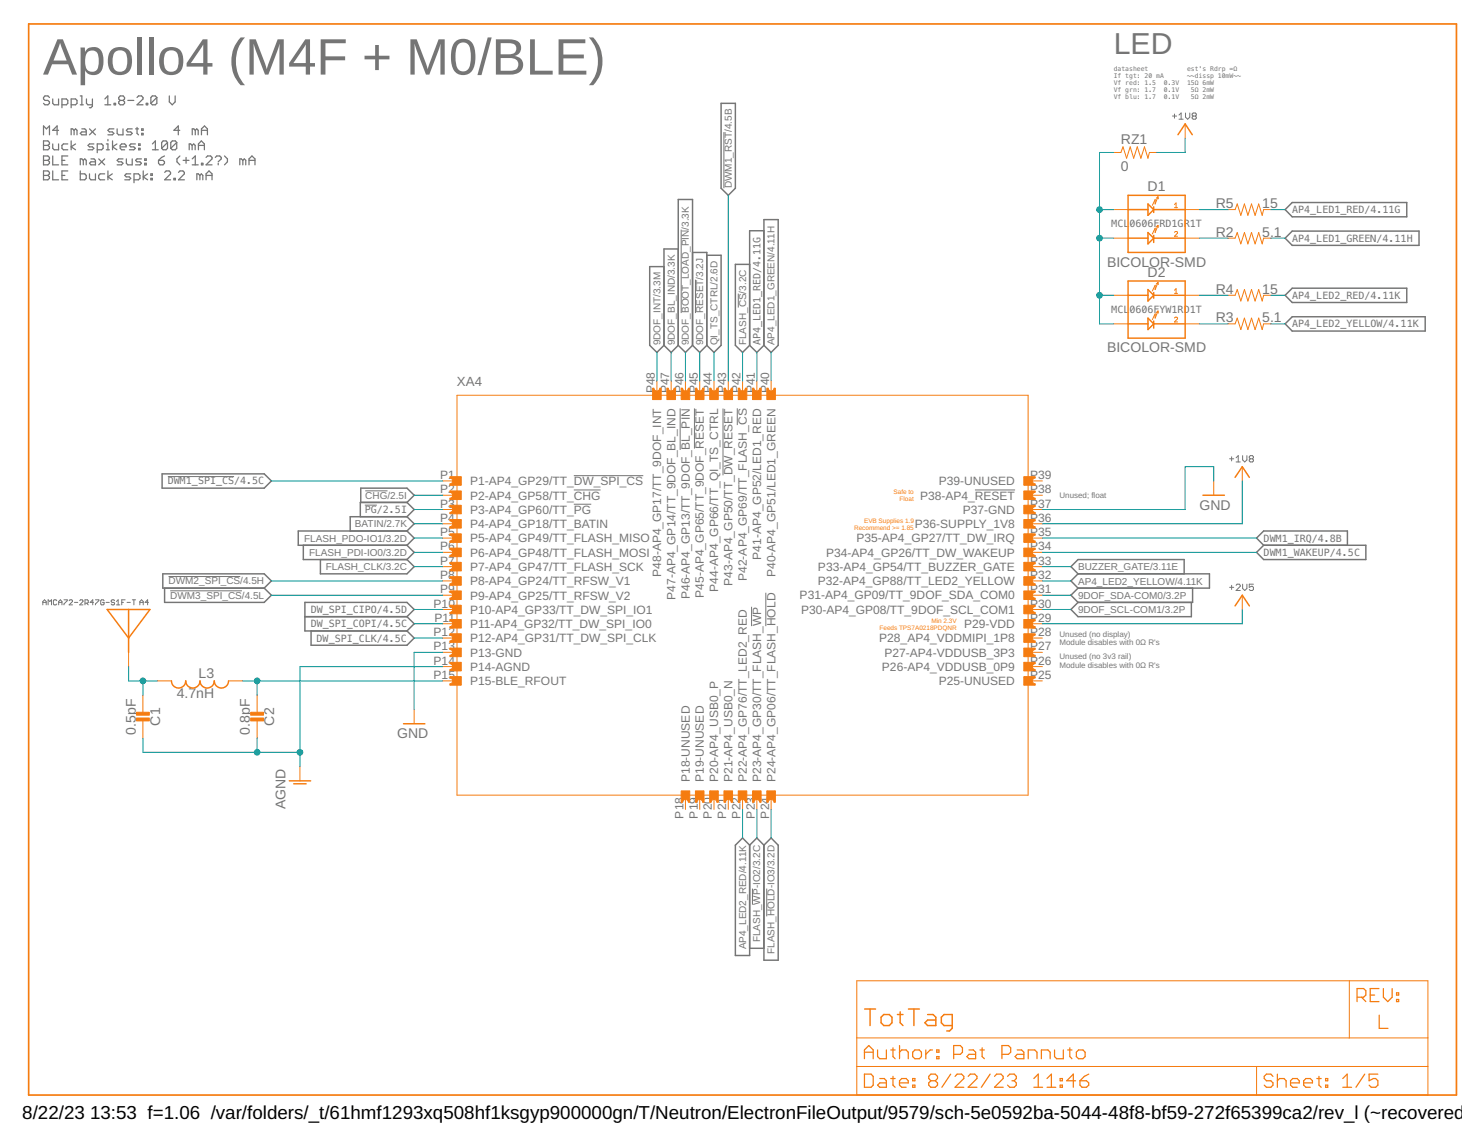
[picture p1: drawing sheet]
<svg xmlns="http://www.w3.org/2000/svg" width="279mm" height="216mm" viewBox="0 0 279 216" stroke-linecap="round" stroke-linejoin="round" font-family="sans-serif">
<g fill="none" stroke="#757575" stroke-width=".23">
<path d="M9.3 18.4l-.3-.3h-.5l-.3 .3v.2l.3 .3h.5l.3 .3v.3l-.3 .2h-.5l-.3-.2M9.9 18.6v.9l.3 .2h.8v-1.1M11.7 19.7h.8l.3-.2v-.6l-.3-.3h-.8v1.7M13.4 19.7h.8l.3-.2v-.6l-.3-.3h-.8v1.7M15.1 18.1h.3v1.6M15.1 19.7h.6M16.3 18.6v.9l.3 .2h.8M17.4 18.6v1.4l-.3 .3h-.3M19.7 19.7h1.1M19.7 18.6l.6-.5v1.6M21.5 19.5h.3v.2h-.3zM22.6 18.9l-.2-.3v-.2l.2-.3h.6l.3 .3v.2l-.3 .3"/>
<path d="M22.6 18.9h.6M22.6 18.9l-.2 .3v.3l.2 .2h.6l.3-.2v-.3l-.3-.3M24.1 18.9h1.1M25.8 18.4l.3-.3h.5l.3 .3v.2l-1.1 1.1h1.1M27.5 19.5h.3v.2h-.3zM29.5 18.4l-.3-.3h-.5l-.3 .3v1.1M29.5 18.4v1.1l-.3 .2h-.5l-.3-.2M29.5 18.4l-1.1 1.1M31.9 18.1v1.1l.5 .5 .6-.5v-1.1M8.2 25.4v-1.7l.5 .6 .6-.6v1.7M8.2 26.5h.8l.3 .3v.3l-.3 .3 .3 .2v.3l-.3 .3h-.8zM8.2 29.4h.8l.3 .2v.3l-.3 .3 .3 .3v.2l-.3 .3h-.8z"/>
<path d="M8.2 32.2h.8l.3 .2v.3l-.3 .3 .3 .3v.3l-.3 .2h-.8zM8.2 27.4h.8M8.2 30.2h.8M8.2 33h.8M9.9 27.1v.8l.3 .3h.8v-1.1M9.9 29.4v1.6h1.1M9.9 32.2v1.6h1.1M11 24.5h-1.1l.9-.8v1.7M11.7 30.2h.5M11.7 33h.5M12.8 27.1h-.9l-.2 .3v.5l.2 .3h.9M12.8 29.4h-1.1v1.6h1.1"/>
<path d="M12.8 32.2h-1.1v1.6h1.1M13.4 26.5v1.7M13.9 24.5l-.2-.2h-.3v1.1M13.9 24.5l.3-.2 .3 .2v.9M13.9 24.5v.9M14.2 27.1l-.8 .5 .8 .6M15.1 32.2v1.6h.9l.2-.2v-.6l-.2-.3h-.9M15.4 24.3h.6l.2 .2v.9h-.8l-.3-.3 .3-.3h.8M15.7 30.2l.3-.3 .2 .3v.8M15.7 30.2l-.3-.3h-.3v1.1M15.7 30.2v.8M16.8 24.3l1.2 1.1"/>
<path d="M16.8 32.7v.9l.3 .2h.9v-1.1M17.1 29.9h.6l.3 .3v.8h-.9l-.3-.3 .3-.2h.9M17.7 27.1h-.9l-.2 .3 .2 .2h.6l.3 .3-.3 .3h-.8M18 24.3l-1.2 1.1M18.3 28.2h.8l.3-.3v-.5l-.3-.3h-.8v1.6M18.6 29.9l1.1 1.1M19.7 29.9l-1.1 1.1M19.7 32.7h-.8l-.3 .3v.6l.3 .2h.8M20 28.2h.6M20 27.1h.3v1.1M20.3 26.2v.3M20.3 32.2v1.6"/>
<path d="M21.1 32.7l-.8 .6 .8 .5M21.2 26.5v1.7M21.4 24.3h-.8l-.3 .2 .3 .3h.5l.3 .3-.3 .3h-.8M22 27.1l-.8 .5 .8 .6M22.1 24.3v.8l.2 .3h.9v-1.1M22.6 27.6h1.1v-.2l-.2-.3h-.6l-.3 .3v.5l.3 .3h.6M23.2 29.9h-.9l-.2 .3 .2 .3h.6l.3 .2-.3 .3h-.8M23.8 29.9v.8l.3 .3h.8v-1.1M24.6 32.7h-.8l-.3 .3 .3 .3h.5l.3 .3-.3 .2h-.8M24.9 24.3h-.8l-.3 .2 .3 .3h.5l.3 .3-.3 .3h-.8M25.2 33.8h.9l.3-.2v-.6l-.3-.3h-.9v1.7M25.5 27.1h-.9l-.2 .3 .2 .2h.6l.3 .3-.3 .3h-.8"/>
<path d="M25.5 24.3h.6M25.8 24v1.1l.3 .3M26.1 27.9h.3v.3h-.3zM26.1 27.1h.3v.3h-.3zM26.6 29.9h-.8l-.3 .3 .3 .3h.6l.2 .2-.2 .3h-.9M26.7 24.3h.2v.2h-.2zM26.7 25.1h.2v.3h-.2zM27 32.2v1.6M27.2 29.9h.3v.3h-.3zM27.2 30.7h.3v.3h-.3zM27.8 32.7l-.8 .6 .8 .5M28.4 32.7h.3v.3h-.3z"/>
<path d="M28.4 33.6h.3v.2h-.3zM28.7 28.2h1.1M28.7 27.1l.6-.6v1.7M29.8 30.2h.9l.3 .3v.2l-.3 .3h-.6l-.3-.3zM31 29.4l-.6 .2-.6 .6M31 32.4l.3-.2h.5l.3 .2v.3l-1.1 1.1h1.1M31.5 26.8l-.2-.3h-.6l-.3 .3v1.1M31.5 26.8v1.1l-.2 .3h-.6l-.3-.3M31.5 26.8l-1.1 1.1M32.7 33.6h.3v.2h-.3zM33.3 26.8l-.3-.3h-.6l-.2 .3v1.1M33.3 26.8v1.1l-.3 .3h-.6l-.2-.3"/>
<path d="M33.3 26.8l-1.1 1.1M33.6 32.4l.3-.2h.5l.3 .2v.3l-1.1 1.1h1.1M33.8 24.5h-1.1l.9-.8v1.7M33.9 29.4l-.6 .5v.6l.6 .5M34.5 30.2h1.1M35 29.6v1.1M36.2 27.4v.8M36.2 27.4l.3-.3 .2 .3v.8M36.2 27.4l-.3-.3h-.3v1.1M36.2 29.9l.6-.5v1.6M36.2 31h1.1M36.8 24.5l-.3-.2h-.3v1.1"/>
<path d="M36.8 24.5v.9M36.8 24.5l.2-.2 .3 .2v.9M37.4 27.4h1.1M37.4 28.2v-1.1l.5-.6 .6 .6v1.1M37.6 33l-.3-.3h-.2v1.1M37.6 33v.8M37.6 33l.3-.3 .3 .3v.8M37.9 24.5h1.2M37.9 25.4v-1.1l.6-.6 .6 .6v1.1M37.9 30.7h.3v.3h-.3zM38.8 29.6l.3-.2h.5l.3 .2v.3l-1.1 1.1h1.1M38.8 33.8v-1.1l.5-.5 .6 .5v1.1"/>
<path d="M38.8 33h1.1M40.5 29.6l.3-.2h.6l.3 .2v.3l-.6 .6M41.1 30.7v.3M42.3 29.4l.5 .5v.6l-.5 .5M45.7 30.2l-.3-.3h-.3v1.1M45.7 30.2v.8M45.7 30.2l.3-.3 .3 .3v.8M46.9 30.2h1.1M46.9 31v-1.1l.5-.5 .6 .5v1.1"/>
</g>
<g fill="none" stroke="#757575" stroke-width=".19">
<path d="M136.3 24.9v10.5M220.7 21.8h.8M221.1 21.5v.7M222 21.7l.4-.4v1.1M222 22.4h.8M223.2 21.3v.8l.4 .3 .4-.3v-.8M224.6 21.8h.4M224.6 21.8l-.1 .3 .1 .3h.4l.2-.2-.2-.4M224.6 21.8l-.1-.1 .1-.4h.4l.2 .2-.2 .3M128.2 43.2v15.7M130.9 52.6v6.3M139 55.3v2.6"/>
<path d="M128.1 76.9v7.8M130.7 76.9v7.5M136.1 76.9v12.6M138.8 76.9v3.1M31.6 89.7h12.5M68.7 95.1h2.3M68.8 92.4h4.2M108 89.5h13.1M108 92.2h5.1M108 94.9h3.3M183.6 92.2h7.5M231.5 86.4h.8"/>
<path d="M231.9 86v.8M232.7 86.2l.4-.4v1.2M232.7 87h.8M234 85.8v.8l.4 .4 .4-.4v-.8M235.4 86.4h.4M235.4 86.4l-.2 .2 .2 .4h.4l.2-.2-.2-.4M235.4 86.4l-.2-.2 .2-.4h.4l.2 .2-.2 .4M8.1 113.9v-.7l.3-.3 .3 .3v.7M8.1 113.4h.6M9.1 113.9v-1l.3 .3 .3-.3v1M10.7 113.1l-.2-.2h-.3l-.1 .2v.6l.1 .2h.3l.2-.2M11 113.4h.7"/>
<path d="M11 113.9v-.7l.4-.3 .3 .3v.7M12 112.9h.7l-.7 1M13 113.1l.2-.2h.3l.2 .2-.7 .8h.7M14 113.4h.6M15 113.1l.2-.2h.3l.1 .2-.6 .8h.6M16 113.5h.5l.1-.1-.1-.5h-.5v1M16.3 113.5l.3 .4M17.6 113.4h-.6l.5-.5v1M18 112.9h.6l-.6 1M19.6 113.1l-.2-.2h-.3l-.1 .2v.6l.1 .2h.3l.2-.2v-.3h-.3M20 113.4h.6M21.6 113.1l-.2-.2h-.3l-.2 .2 .2 .3h.3l.2 .1-.2 .4h-.3l-.2-.2"/>
<path d="M21.9 113.9h.7M21.9 113.2l.3-.3v1M22.9 113.4h.3M23.6 112.9h-.7v1M23.9 113.4h.6M24.9 112.9h.6M25.2 112.9v1M26.3 113.4h.7M26.3 113.9v-.7l.3-.3 .4 .3v.7M28 113.4h-.7l.5-.5v1M31.7 108.5h13.5M32 111.2h13.6"/>
<path d="M141.5 114.2v3.7M144.2 111.6v6.3M231.5 110.6h.8M231.9 110.2v.8M232.7 110.2l.2-.2h.4l.2 .2v.2l-.8 .7h.8M234 110v.8l.4 .3 .4-.3v-.8M236 110h-.8v.6l.4-.2 .4 .2v.4l-.2 .1h-.4l-.2-.1M141.7 167.3v3M144.4 167.3v5.2"/>
</g>
<g fill="none" stroke="#757575" stroke-width=".28">
<path d="M135.8 19.5h2.7v15.9l-1.4 1.4-1.3-1.4zM242 39.5l1.3-1.4h21.6v2.7h-21.6zM125 50.2h-2.7v14.8l1.4 1.3 1.3-1.3M127.7 46.9h-2.7v18.1M130.4 47.5h2.7v17.5M133.1 48h2.7v17l-1.4 1.3-1.3-1.3M141.1 49.8h-2.6v15.2l1.3 1.3 1.3-1.3M143.8 41.3h2.7v23.7l-1.3 1.3-1.4-1.3zM143.8 43.4h-2.7v21.6M242 44.8l1.3-1.3h23.9v2.7h-23.9zM242 55.6l1.3-1.3h21.6v2.6h-21.6zM125 65l1.4 1.3 1.3-1.3"/>
<path d="M127.7 65v-27.5h2.7v27.5M127.7 65l1.4 1.3 1.3-1.3M130.4 65l1.3 1.3 1.4-1.3M141.1 65l1.4 1.3 1.3-1.3M242 61l1.3-1.4h25v2.7h-25zM30.5 89.2h19.2l1.4 1.3-1.4 1.4h-19.2zM67.9 94.6v-2.7h8.7l1.4 1.3-1.4 1.4M76.6 97.3l1.4 1.3-1.4 1.3M76.6 99.9h-20.4v2.7h20.4M76.6 97.3h-10.7v2.6M76.6 94.6h-8.8v2.7M76.6 94.6l1.4 1.3-1.4 1.4"/>
<path d="M76.6 99.9l1.4 1.4-1.4 1.3M30.6 108h19.1l1.4 1.3-1.4 1.4h-19.1zM31 110.7v2.7h18.7l1.4-1.4-1.4-1.3M57.1 102.6v2.7h19.5M57.4 116.1h19.2M58.6 118.8v2.7h18l1.4-1.4-1.4-1.3M60.3 105.3v2.7h16.3l1.4-1.3-1.4-1.4M76.6 102.6l1.4 1.4-1.4 1.3M76.6 116.1l1.4 1.3-1.4 1.4M76.6 116.1l1.4-1.4-1.4-1.3h-19.2v5.4h19.2M203 108l-1.4 1.3 1.4 1.4M203 108h24.7v2.7h-24.7"/>
<path d="M203 108l-1.4-1.3 1.4-1.4h19.9v2.7M203 110.7l-1.4 1.3 1.4 1.4M203 113.4l-1.4 1.3 1.4 1.4h21.3v-2.7M224.5 110.7v2.7h-21.5M237.9 102.6l-1.3-1.3 1.3-1.4h15.8v2.7M237.9 102.6h19.3v2.7h-19.3l-1.3-1.3zM138.5 159.1l1.3-1.4 1.3 1.4v20.8h-2.6zM141.1 159.1l1.4-1.4 1.3 1.4M145.2 157.7l1.3 1.4v21.6h-2.7v-21.6zM141.1 178.5h2.7"/>
</g>
<path d="M5.4 4.5h268.8v201.6h-268.8z" fill="none" stroke="#f57c10" stroke-width=".32"/>
<g fill="none" stroke="#f57c10" stroke-width=".23">
<path d="M162.8 199.3v-1.7l.8-.8 .8 .8v1.7M162.8 198.1h1.6M165.2 197.6v1.3l.5 .4h1.2v-1.7M167.7 197.6h.8M168.1 197.2v1.7l.4 .4M169.4 198.1l.4-.5h.8l.4 .5v1.2M169.4 196.8v2.5M172.3 197.6h.8l.4 .5v.8l-.4 .4h-.8l-.5-.4v-.8zM174.3 197.6v1.7M175.6 197.6h-.5l-.8 .9M176.4 197.6h.4v.5h-.4zM176.4 198.9h.4v.4h-.4z"/>
<path d="M179.6 198.5h1.2l.4-.4v-.9l-.4-.4h-1.2v2.5M182.4 197.6h.9l.4 .5v1.2h-1.3l-.4-.4 .4-.4h1.3M184.5 197.6h.8M184.9 197.2v1.7l.4 .4M188.6 198.5h1.3l.4-.4v-.9l-.4-.4h-1.3v2.5M191.5 197.6h.8l.5 .5v1.2h-1.3l-.4-.4 .4-.4h1.3M193.6 199.3v-1.7h1.2l.4 .5v1.2M196.1 199.3v-1.7h1.2l.4 .5v1.2M198.5 197.6v1.3l.4 .4h1.3v-1.7M201 197.6h.8M201.4 197.2v1.7l.4 .4M202.6 198.1l.5-.5h.8l.4 .5v.8l-.4 .4h-.8l-.5-.4z"/>
<path d="M255.5 187.7h1.2l.5-.4v-.8l-.5-.4h-1.2v2.4M256.3 187.7l.9 .8M258 187.3h.8M259.6 186.1h-1.6v2.4h1.6M259.7 191.1v2.5h1.6M260.5 186.1v1.6l.8 .8 .8-.8v-1.6M262.9 188.1h.4v.4h-.4zM262.9 186.9h.4v.4h-.4zM162.8 202.2h1.2l.4 .4v1.7l-.4 .4h-1.2zM165.7 203h.8l.4 .4v1.3h-1.2l-.5-.4 .5-.5h1.2M167.7 203h.8M168.1 202.6v1.7l.4 .4"/>
<path d="M169.4 203.8h1.6v-.4l-.4-.4h-.8l-.4 .4v.9l.4 .4h.8M171.8 204.3h.5v.4h-.5zM171.8 203h.5v.4h-.5zM175.3 203.4l-.4-.4v-.4l.4-.4h.8l.4 .4v.4l-.4 .4M175.3 203.4l-.4 .4v.5l.4 .4h.8l.4-.4v-.5l-.4-.4M175.3 203.4h.8M179 202.2l-1.7 2.5M179.8 202.6l.4-.4h.8l.5 .4v.4l-1.7 1.7h1.7M182.3 202.6l.4-.4h.8l.4 .4v.4l-1.6 1.7h1.6M186.4 202.2l-1.6 2.5M187.2 202.6l.4-.4h.9l.4 .4v.4l-1.7 1.7h1.7M189.7 202.6l.4-.4h.8l.4 .4v.4l-.4 .4"/>
<path d="M190.5 203.4h.4M190.9 203.4l.4 .4v.5l-.4 .4h-.8l-.4-.4M194.6 204.7h1.7M194.6 203l.9-.8v2.5M197.1 204.7h1.7M197.1 203l.9-.8v2.5M199.6 204.3h.4v.4h-.4zM199.6 203h.4v.4h-.4zM202.5 203.4h-1.6l1.2-1.2v2.5M203.3 203.4h1.3l.4 .4v.5l-.4 .4h-.9l-.4-.4zM205 202.2l-.8 .4-.9 .8M239.7 202.6l-.4-.4h-.9l-.4 .4v.4l.4 .4h.9l.4 .4v.5l-.4 .4h-.9l-.4-.4"/>
<path d="M240.5 203.4l.4-.4h.8l.4 .4v1.3M240.5 202.2v2.5M243 203.8h1.6v-.4l-.4-.4h-.8l-.4 .4v.9l.4 .4h.8M245.4 203.8h1.7v-.4l-.4-.4h-.8l-.5 .4v.9l.5 .4h.8M247.9 203h.9M248.3 202.6v1.7l.5 .4M249.6 204.3h.4v.4h-.4zM249.6 203h.4v.4h-.4zM252.8 204.7h1.7M252.8 203l.8-.8v2.5M256.9 202.2l-1.6 2.5M259.4 202.2h-1.6v1.2l.8-.4h.4l.4 .4v.9l-.4 .4h-.8l-.4-.4"/>
</g>
<g fill="none" stroke="#f57c10" stroke-width=".28">
<path d="M212.4 36.8h10.7v10.7h-10.7zM212.4 39.5h3.7M216.1 38.4l1.1 1.1-1.1 1zM217.2 39.5h5.9M217.2 38.9v1.1M221.8 25.4l1.3-2.1 1.4 2.1M212.4 44.8h3.7M212.4 52.9h10.7v10.7h-10.7zM212.4 55.6h3.7M216.1 43.8l1.1 1-1.1 1.1zM216.1 54.5l1.1 1.1-1.1 1.1zM216.1 59.9l1.1 1.1-1.1 1z"/>
<path d="M217.2 44.8h5.9M217.2 44.3v1.3M217.2 55.1v1M217.2 55.6h5.9M212.4 61h3.7M217.2 60.4v1.4M217.2 61h5.9M226.5 93.2h4M232.5 89.9l1.4-2.1 1.3 2.1M20.2 114.7h8l-4 5.4zM24.2 114.7v8.1M232.5 114l1.4-2 1.3 2"/>
<path d="M32.3 128.2a1.34 1.34 0 0 0 1.3 1.3 1.34 1.34 0 0 0 1.4-1.3 1.34 1.34 0 0 0 1.3 1.3 1.34 1.34 0 0 0 1.4-1.3 1.34 1.34 0 0 0 1.3 1.3 1.34 1.34 0 0 0 1.3-1.3 1.34 1.34 0 0 0 1.4 1.3 1.34 1.34 0 0 0 1.3-1.3M76 136.2h4M54.5 147h4M55.3 147.5h2.3M162.8 189.9h2M163.8 189.9v3.1M165.9 191.5l.5-.5h1l.5 .5v1l-.5 .5h-1l-.5-.5zM169 191h1M169.5 190.5v2l.5 .5M171 189.9h2.1M172.1 189.9v3.1M174.6 191h1.1l.5 .5v1.5h-1.6l-.5-.5 .5-.5h1.6"/>
<path d="M179.3 193h-1.6l-.5-.5v-1l.5-.5h1.6v2.5l-.5 .6h-.6"/>
</g>
<g fill="none" stroke="#f57c10" stroke-width=".19">
<path d="M209.7 39.5h2.7M209.7 28.7h1.3l.4-1.1 .7 2.2 .7-2.2 .6 2.2 .7-2.2 .7 2.2 .7-2.2 .6 2.2 .3-1.1h1.4M218 37l-.5 1.4v-.8l-.5 1.1M218 37l-.3 .3M218 37l.1 .4M221.1 38.5l.3-.3v.9M221.1 39.1h.6M223.1 39.5h2.7M223.1 23.3v2.7M231.2 39.5h1.3l.4-1.1 .7 2.1 .7-2.1 .6 2.1 .7-2.1 .7 2.1 .7-2.1 .6 2.1 .3-1h1.4M209.7 44.8h2.7M209.7 55.6h2.7"/>
<path d="M218 42.4l-.5 1.4v-.9l-.5 1.1M218 53.2l-.5 1.3v-.8l-.5 1.1M218 58.5l-.5 1.4v-.8l-.5 1.1M218 42.4l-.3 .3M218 42.4l.1 .4M218 58.5l-.3 .3M218 58.5l.1 .4M218 53.2l-.3 .2M218 53.2l.1 .4M221.1 54.6l.3-.3v.9M221.1 43.7l.2-.1h.3l.1 .1-.6 .8h.6M221.1 59.9l.2-.2h.3l.1 .2-.6 .7h.6"/>
<path d="M221.1 55.2h.6M223.1 44.8h2.7M223.1 55.6h2.7M231.2 44.8h1.3l.4-1 .7 2.1 .7-2.1 .6 2.1 .7-2.1 .7 2.1 .7-2.1 .6 2.1 .3-1.1h1.4M231.2 55.6h1.3l.4-1.1 .7 2.2 .7-2.2 .6 2.2 .7-2.2 .7 2.2 .7-2.2 .6 2.2 .3-1.1h1.4M86 74.4h107.6v75.3h-107.6zM123.7 71.7v2.7M126.4 71.7v2.7M129.1 71.7v2.7M131.7 71.7v2.7M134.4 71.7v2.7M137.1 71.7v2.7"/>
<path d="M139.8 71.7v2.7M142.5 71.7v2.7M145.2 71.7v2.7M209.7 61h2.7M223.1 61h2.7M231.2 61h1.3l.4-1.1 .7 2.1 .7-2.1 .6 2.1 .7-2.1 .7 2.1 .7-2.1 .6 2.1 .3-1h1.4M83.4 90.5h2.6M83.4 93.2h2.6M83.4 95.9h2.6M83.4 98.6h2.6M193.6 90.5h2.7M193.6 93.2h2.7"/>
<path d="M193.6 95.9h2.7M193.6 98.6h2.7M228.5 90.5v2.7M233.9 87.8v2.7M83.4 101.3h2.6M83.4 104h2.6M83.4 106.7h2.6M83.4 109.3h2.6M83.4 112h2.6M83.4 114.7h2.6M83.4 117.4h2.6M193.6 101.3h2.7"/>
<path d="M193.6 104h2.7M193.6 106.7h2.7M193.6 109.3h2.7M193.6 112h2.7M193.6 114.7h2.7M193.6 117.4h2.7M233.9 112v2.7M24.2 122.8v2.7M26.9 130.9v3.2M26.9 135.4v3.5M29.6 128.2h2.7M43 128.2h2.7"/>
<path d="M48.4 130.9v3.2M48.4 135.4v3.5M78 133.5v2.7M83.4 128.2h2.6M83.4 120.1h2.6M83.4 122.8h2.6M83.4 125.5h2.6M193.6 128.2h2.7M193.6 120.1h2.7M193.6 122.8h2.7M193.6 125.5h2.7M56.5 144.3v2.7"/>
<path d="M129.1 149.7v2.7M131.7 149.7v2.7M134.4 149.7v2.7M137.1 149.7v2.7M139.8 149.7v2.7M142.5 149.7v2.7M145.2 149.7v2.7M161.3 184.6h107.5v21.5h-107.5zM161.3 195.4h107.5M254 184.6v10.8M161.3 200.7h107.5M236.6 200.7v5.4"/>
</g>
<g fill="#f57c10" stroke="#f57c10" stroke-width=".19">
<path d="M47.2 134.1h2.4v.5h-2.4z"/>
<path d="M47.2 135.1h2.4v.6h-2.4z"/>
<path d="M25.7 134.1h2.4v.5h-2.4z"/>
<path d="M25.7 135.1h2.4v.6h-2.4z"/>
</g>
<g fill="#f57c10" stroke="#f57c10" stroke-width=".19">
<path d="M84.7 89.7h2.1v1.6h-2.1v-.2a.54 .54 0 0 0 .5-.6 .54 .54 0 0 0-.5-.5z" fill-rule="evenodd"/>
<path d="M84.7 92.4h2.1v1.6h-2.1v-.2a.54 .54 0 0 0 .5-.6 .54 .54 0 0 0-.5-.5z" fill-rule="evenodd"/>
<path d="M84.7 95.1h2.1v1.6h-2.1v-.3a.54 .54 0 0 0 .5-.5 .54 .54 0 0 0-.5-.5z" fill-rule="evenodd"/>
<path d="M84.7 97.8h2.1v1.6h-2.1v-.3a.54 .54 0 0 0 .5-.5 .54 .54 0 0 0-.5-.5z" fill-rule="evenodd"/>
<path d="M84.7 100.5h2.1v1.6h-2.1v-.3a.54 .54 0 0 0 .5-.5 .54 .54 0 0 0-.5-.6z" fill-rule="evenodd"/>
<path d="M84.7 103.2h2.1v1.6h-2.1v-.3a.54 .54 0 0 0 .5-.5 .54 .54 0 0 0-.5-.6z" fill-rule="evenodd"/>
<path d="M84.7 105.9h2.1v1.6h-2.1v-.3a.54 .54 0 0 0 .5-.5 .54 .54 0 0 0-.5-.6z" fill-rule="evenodd"/>
<path d="M84.7 108.5h2.1v1.7h-2.1v-.3a.54 .54 0 0 0 .5-.5 .54 .54 0 0 0-.5-.6z" fill-rule="evenodd"/>
<path d="M84.7 111.2h2.1v1.6h-2.1v-.2a.54 .54 0 0 0 .5-.6 .54 .54 0 0 0-.5-.5z" fill-rule="evenodd"/>
<path d="M84.7 113.9h2.1v1.6h-2.1v-.2a.54 .54 0 0 0 .5-.6 .54 .54 0 0 0-.5-.5z" fill-rule="evenodd"/>
<path d="M84.7 116.6h2.1v1.6h-2.1v-.2a.54 .54 0 0 0 .5-.6 .54 .54 0 0 0-.5-.5z" fill-rule="evenodd"/>
<path d="M84.7 119.3h2.1v1.6h-2.1v-.3a.54 .54 0 0 0 .5-.5 .54 .54 0 0 0-.5-.5z" fill-rule="evenodd"/>
<path d="M84.7 122h2.1v1.6h-2.1v-.3a.54 .54 0 0 0 .5-.5 .54 .54 0 0 0-.5-.5z" fill-rule="evenodd"/>
<path d="M84.7 124.7h2.1v1.6h-2.1v-.3a.54 .54 0 0 0 .5-.5 .54 .54 0 0 0-.5-.6z" fill-rule="evenodd"/>
<path d="M84.7 127.4h2.1v1.6h-2.1v-.3a.54 .54 0 0 0 .5-.5 .54 .54 0 0 0-.5-.6z" fill-rule="evenodd"/>
<path d="M128.2 148.9h1.7v2.1h-.3a.54 .54 0 0 0-.6-.5 .54 .54 0 0 0-.5 .5h-.3z" fill-rule="evenodd"/>
<path d="M130.9 148.9h1.6v2.1h-.2a.54 .54 0 0 0-.6-.5 .54 .54 0 0 0-.5 .5h-.3z" fill-rule="evenodd"/>
<path d="M133.6 148.9h1.6v2.1h-.2a.54 .54 0 0 0-.6-.5 .54 .54 0 0 0-.5 .5h-.3z" fill-rule="evenodd"/>
<path d="M136.3 148.9h1.6v2.1h-.2a.54 .54 0 0 0-.6-.5 .54 .54 0 0 0-.5 .5h-.3z" fill-rule="evenodd"/>
<path d="M139 148.9h1.6v2.1h-.3a.54 .54 0 0 0-.5-.5 .54 .54 0 0 0-.5 .5h-.3z" fill-rule="evenodd"/>
<path d="M141.7 148.9h1.6v2.1h-.3a.54 .54 0 0 0-.5-.5 .54 .54 0 0 0-.5 .5h-.3z" fill-rule="evenodd"/>
<path d="M144.4 148.9h1.6v2.1h-.3a.54 .54 0 0 0-.5-.5 .54 .54 0 0 0-.6 .5h-.2z" fill-rule="evenodd"/>
<path d="M192.8 124.7h2.1v.2a.54 .54 0 0 0-.5 .6 .54 .54 0 0 0 .5 .5v.3h-2.1z" fill-rule="evenodd"/>
<path d="M192.8 122h2.1v.3a.54 .54 0 0 0-.5 .5 .54 .54 0 0 0 .5 .5v.3h-2.1z" fill-rule="evenodd"/>
<path d="M192.8 119.3h2.1v.3a.54 .54 0 0 0-.5 .5 .54 .54 0 0 0 .5 .5v.3h-2.1z" fill-rule="evenodd"/>
<path d="M192.8 116.6h2.1v.3a.54 .54 0 0 0-.5 .5 .54 .54 0 0 0 .5 .6v.2h-2.1z" fill-rule="evenodd"/>
<path d="M192.8 113.9h2.1v.3a.54 .54 0 0 0-.5 .5 .54 .54 0 0 0 .5 .6v.2h-2.1z" fill-rule="evenodd"/>
<path d="M192.8 111.2h2.1v.3a.54 .54 0 0 0-.5 .5 .54 .54 0 0 0 .5 .6v.2h-2.1z" fill-rule="evenodd"/>
<path d="M192.8 108.5h2.1v.3a.54 .54 0 0 0-.5 .6 .54 .54 0 0 0 .5 .5v.3h-2.1z" fill-rule="evenodd"/>
<path d="M192.8 105.9h2.1v.2a.54 .54 0 0 0-.5 .6 .54 .54 0 0 0 .5 .5v.3h-2.1z" fill-rule="evenodd"/>
<path d="M192.8 103.2h2.1v.2a.54 .54 0 0 0-.5 .6 .54 .54 0 0 0 .5 .5v.3h-2.1z" fill-rule="evenodd"/>
<path d="M192.8 100.5h2.1v.2a.54 .54 0 0 0-.5 .6 .54 .54 0 0 0 .5 .5v.3h-2.1z" fill-rule="evenodd"/>
<path d="M192.8 127.4h2.1v.2a.54 .54 0 0 0-.5 .6 .54 .54 0 0 0 .5 .5v.3h-2.1z" fill-rule="evenodd"/>
<path d="M192.8 89.7h2.1v.3a.54 .54 0 0 0-.5 .5 .54 .54 0 0 0 .5 .6v.2h-2.1z" fill-rule="evenodd"/>
<path d="M192.8 92.4h2.1v.3a.54 .54 0 0 0-.5 .5 .54 .54 0 0 0 .5 .6v.2h-2.1z" fill-rule="evenodd"/>
<path d="M192.8 97.8h2.1v.3a.54 .54 0 0 0-.5 .5 .54 .54 0 0 0 .5 .5v.3h-2.1z" fill-rule="evenodd"/>
<path d="M192.8 95.1h2.1v.3a.54 .54 0 0 0-.5 .5 .54 .54 0 0 0 .5 .5v.3h-2.1z" fill-rule="evenodd"/>
<path d="M144.4 73.1h.2a.54 .54 0 0 0 .6 .5 .54 .54 0 0 0 .5-.5h.3v2.1h-1.6z" fill-rule="evenodd"/>
<path d="M141.7 73.1h.3a.54 .54 0 0 0 .5 .5 .54 .54 0 0 0 .5-.5h.3v2.1h-1.6z" fill-rule="evenodd"/>
<path d="M139 73.1h.3a.54 .54 0 0 0 .5 .5 .54 .54 0 0 0 .5-.5h.3v2.1h-1.6z" fill-rule="evenodd"/>
<path d="M133.6 73.1h.3a.54 .54 0 0 0 .5 .5 .54 .54 0 0 0 .6-.5h.2v2.1h-1.6z" fill-rule="evenodd"/>
<path d="M130.9 73.1h.3a.54 .54 0 0 0 .5 .5 .54 .54 0 0 0 .6-.5h.2v2.1h-1.6z" fill-rule="evenodd"/>
<path d="M128.2 73.1h.3a.54 .54 0 0 0 .5 .5 .54 .54 0 0 0 .6-.5h.3v2.1h-1.7z" fill-rule="evenodd"/>
<path d="M125.6 73.1h.2a.54 .54 0 0 0 .6 .5 .54 .54 0 0 0 .5-.5h.3v2.1h-1.6z" fill-rule="evenodd"/>
<path d="M136.3 73.1h.3a.54 .54 0 0 0 .5 .5 .54 .54 0 0 0 .6-.5h.2v2.1h-1.6z" fill-rule="evenodd"/>
<path d="M122.9 73.1h.2a.54 .54 0 0 0 .6 .5 .54 .54 0 0 0 .5-.5h.3v2.1h-1.6z" fill-rule="evenodd"/>
</g>
<g fill="none" stroke="#009292" stroke-width=".19">
<path d="M137.1 36.8v34.9M207 39.5h2.7M209.7 28.7h-2.7v32.3h2.7M223.1 26v2.7h-5.3M225.8 39.5h5.4M239.3 39.5h2.7M207 44.8h2.7M207 55.6h2.7M225.8 44.8h5.4M225.8 55.6h5.4M239.3 44.8h2.7M239.3 55.6h2.7"/>
<path d="M123.7 66.3v5.4M126.4 66.3v5.4M129.1 66.3v5.4M131.7 66.3v5.4M134.4 66.3v5.4M139.8 66.3v5.4M142.5 66.3v5.4M145.2 66.3v5.4M225.8 61h5.4M239.3 61h2.7M51.1 90.5h32.3M78 95.9h5.4"/>
<path d="M78 98.6h5.4M78 93.2h5.4M228.5 90.5v-2.7h-5.4v8.1h-26.8M233.9 90.5v8.1h-37.6M51.1 109.3h32.3M51.1 112h32.3M78 106.7h5.4M78 104h5.4M78 101.3h5.4M78 114.7h5.4M78 117.4h5.4M196.3 109.3h5.3"/>
<path d="M196.3 106.7h5.3M196.3 104h40.3M196.3 101.3h40.3M196.3 112h5.3M196.3 114.7h5.3M233.9 114.7v2.7h-37.6M24.2 125.5v2.7h5.4M26.9 128.2v2.7M26.9 138.9v2.7h29.6M45.7 128.2h37.7M48.4 128.2v2.7M48.4 138.9v2.7"/>
<path d="M78 120.1h5.4M83.4 122.8h-5.4v10.7M83.4 125.5h-26.9v18.8M139.8 152.4v5.3M142.5 152.4v5.3M145.2 152.4v5.3"/>
</g>
<g fill="#009292" stroke="#009292" stroke-width=".19">
<circle cx="26.9" cy="128.2" r=".53"/>
<circle cx="48.4" cy="128.2" r=".53"/>
<circle cx="207" cy="39.5" r=".53"/>
<circle cx="207" cy="55.6" r=".53"/>
<circle cx="207" cy="44.8" r=".53"/>
<circle cx="56.5" cy="141.6" r=".53"/>
<circle cx="48.4" cy="141.6" r=".53"/>
</g>
<text font-size="9.7" fill="#757575" x="8.1" y="14">Apollo4 (M4F + M0/BLE)</text>
<text font-size="5.7" fill="#757575" x="209.7" y="10.2">LED</text>
<g font-size="3.5">
<text x="4.2" y="210.7">8/22/23</text>
<text x="17" y="210.7">13:53 f=1.06 /var/folders/_t/61hmf1293xq508hf1ksgyp900000gn/T/Neutron/ElectronFileOutput/9579/sch-5e0592ba-5044-48f8-bf59-272f65399ca2/rev_l (~recovered).sc</text>
</g>
<g font-size="2.6" fill="#757575">
<text x="211" y="27.1">RZ1</text>
<text x="211" y="32.2">0</text>
<text x="216.1" y="36">D1</text>
<text x="228.9" y="39.2">R5</text>
<text x="237.6" y="39.2">15</text>
<text x="228.9" y="44.5">R2</text>
<text x="237.6" y="44.6">5.1</text>
<text x="208.4" y="50.2">BICOLOR-SMD</text>
<text x="216.1" y="52.1">D2</text>
<text x="228.9" y="55.3">R4</text>
<text x="237.6" y="55.3">15</text>
<text x="228.9" y="60.7">R3</text>
<text x="237.6" y="60.7">5.1</text>
<text x="208.4" y="66.3">BICOLOR-SMD</text>
<text x="225.8" y="95.9">GND</text>
<text x="33.3" y="131.4">4.7nH</text>
<text x="37.4" y="127.6">L3</text>
<text x="30.1" y="136.6" transform="rotate(-90 30.1 136.6)">C1</text>
<text x="51.6" y="136.6" transform="rotate(-90 51.6 136.6)">C2</text>
<text x="25.6" y="138.3" transform="rotate(-90 25.6 138.3)">0.5pF</text>
<text x="47.1" y="138.3" transform="rotate(-90 47.1 138.3)">0.8pF</text>
<text x="74.8" y="138.9">GND</text>
<text x="53.8" y="152.4" transform="rotate(-90 53.8 152.4)">AGND</text>
</g>
<text font-size="2.5" fill="#757575" x="86" y="72.6">XA4</text>
<g font-size="2.3" fill="#757575">
<text x="123.3" y="74" transform="rotate(-90 123.3 74)">P48</text>
<text x="126" y="74" transform="rotate(-90 126 74)">P47</text>
<text x="128.7" y="74" transform="rotate(-90 128.7 74)">P46</text>
<text x="131.4" y="74" transform="rotate(-90 131.4 74)">P45</text>
<text x="134" y="74" transform="rotate(-90 134 74)">P44</text>
<text x="136.7" y="74" transform="rotate(-90 136.7 74)">P43</text>
<text x="139.4" y="74" transform="rotate(-90 139.4 74)">P42</text>
<text x="142.1" y="74" transform="rotate(-90 142.1 74)">P41</text>
<text x="144.8" y="74" transform="rotate(-90 144.8 74)">P40</text>
<text x="82.9" y="90.2">P1</text>
<text x="82.9" y="92.8">P2</text>
<text x="82.9" y="95.5">P3</text>
<text x="88.5" y="91.3">P1-AP4_GP29/TT_DW_SPI_CS</text>
<text x="88.5" y="94">P2-AP4_GP58/TT_CHG</text>
<text x="173.2" y="94">P38-AP4_RESET</text>
<text x="176.7" y="91.3">P39-UNUSED</text>
<text x="193.9" y="90.2">P39</text>
<text x="193.9" y="92.8">P38</text>
<text x="193.9" y="95.5">P37</text>
<text x="82.9" y="98.2">P4</text>
<text x="82.9" y="100.9">P5</text>
<text x="88.5" y="96.7">P3-AP4_GP60/TT_PG</text>
<text x="88.5" y="99.4">P4-AP4_GP18/TT_BATIN</text>
<text x="172.3" y="99.4">P36-SUPPLY_1V8</text>
<text x="181.3" y="96.7">P37-GND</text>
<text x="193.9" y="100.9">P35</text>
<text x="193.9" y="98.2">P36</text>
<text x="82.9" y="103.6">P6</text>
<text x="82.9" y="106.3">P7</text>
<text x="88.5" y="102.1">P5-AP4_GP49/TT_FLASH_MISO</text>
<text x="88.5" y="104.8">P6-AP4_GP48/TT_FLASH_MOSI</text>
<text x="88.5" y="107.5">P7-AP4_GP47/TT_FLASH_SCK</text>
<text x="143.3" y="105.3" transform="rotate(-90 143.3 105.3)">P41-AP4_GP52/LED1_RED</text>
<text x="154" y="107.5">P33-AP4_GP54/TT_BUZZER_GATE</text>
<text x="155.6" y="104.8">P34-AP4_GP26/TT_DW_WAKEUP</text>
<text x="161.3" y="102.1">P35-AP4_GP27/TT_DW_IRQ</text>
<text x="193.9" y="106.3">P33</text>
<text x="193.9" y="103.6">P34</text>
<text x="82.9" y="109">P8</text>
<text x="82.9" y="111.7">P9</text>
<text x="88.5" y="110.2">P8-AP4_GP24/TT_RFSW_V1</text>
<text x="88.5" y="112.8">P9-AP4_GP25/TT_RFSW_V2</text>
<text x="124.5" y="108.6" transform="rotate(-90 124.5 108.6)">P48-AP4_GP17/TT_9DOF_INT</text>
<text x="127.2" y="112.9" transform="rotate(-90 127.2 112.9)">P47-AP4_GP14/TT_9DOF_BL_IND</text>
<text x="129.9" y="112.8" transform="rotate(-90 129.9 112.8)">P46-AP4_GP13/TT_9DOF_BL_PIN</text>
<text x="132.5" y="112.5" transform="rotate(-90 132.5 112.5)">P45-AP4_GP65/TT_9DOF_RESET</text>
<text x="135.2" y="111.4" transform="rotate(-90 135.2 111.4)">P44-AP4_GP66/TT_QI_TS_CTRL</text>
<text x="137.9" y="110.2" transform="rotate(-90 137.9 110.2)">P43-AP4_GP50/TT_DW_RESET</text>
<text x="140.6" y="109.3" transform="rotate(-90 140.6 109.3)">P42-AP4_GP69/TT_FLASH_CS</text>
<text x="146" y="108.6" transform="rotate(-90 146 108.6)">P40-AP4_GP51/LED1_GREEN</text>
<text x="150.6" y="112.8">P31-AP4_GP09/TT_9DOF_SDA_COM0</text>
<text x="154" y="110.2">P32-AP4_GP88/TT_LED2_YELLOW</text>
<text x="193.9" y="111.7">P31</text>
<text x="193.9" y="109">P32</text>
<text x="81.6" y="114.4">P10</text>
<text x="81.6" y="119.7">P12</text>
<text x="81.8" y="117">P11</text>
<text x="88.5" y="115.5">P10-AP4_GP33/TT_DW_SPI_IO1</text>
<text x="88.5" y="118.2">P11-AP4_GP32/TT_DW_SPI_IO0</text>
<text x="150.8" y="115.5">P30-AP4_GP08/TT_9DOF_SCL_COM1</text>
<text x="181.5" y="118.2">P29-VDD</text>
<text x="193.9" y="119.7">P28</text>
<text x="193.9" y="117">P29</text>
<text x="193.9" y="114.4">P30</text>
<text x="81.6" y="122.4">P13</text>
<text x="81.6" y="125.1">P14</text>
<text x="88.5" y="120.9">P12-AP4_GP31/TT_DW_SPI_CLK</text>
<text x="88.5" y="123.6">P13-GND</text>
<text x="165.5" y="120.9">P28_AP4_VDDMIPI_1P8</text>
<text x="166.5" y="123.6">P27-AP4-VDDUSB_3P3</text>
<text x="193.9" y="125.1">P26</text>
<text x="193.9" y="122.4">P27</text>
<text x="81.6" y="127.8">P15</text>
<text x="88.5" y="126.3">P14-AGND</text>
<text x="88.5" y="129">P15-BLE_RFOUT</text>
<text x="166.1" y="126.3">P26-AP4_VDDUSB_0P9</text>
<text x="176.7" y="129">P25-UNUSED</text>
<text x="193.9" y="127.8">P25</text>
<text x="129.9" y="147.2" transform="rotate(-90 129.9 147.2)">P18-UNUSED</text>
<text x="132.5" y="147.2" transform="rotate(-90 132.5 147.2)">P19-UNUSED</text>
<text x="135.2" y="147.2" transform="rotate(-90 135.2 147.2)">P20-AP4_USB0_P</text>
<text x="137.9" y="147.2" transform="rotate(-90 137.9 147.2)">P21-AP4_USB0_N</text>
<text x="140.6" y="147.2" transform="rotate(-90 140.6 147.2)">P22-AP4_GP76/TT_LED2_RED</text>
<text x="143.3" y="147.2" transform="rotate(-90 143.3 147.2)">P23-AP4_GP30/TT_FLASH_WP</text>
<text x="146" y="147.2" transform="rotate(-90 146 147.2)">P24-AP4_GP06/TT_FLASH_HOLD</text>
<text x="128.7" y="154.1" transform="rotate(-90 128.7 154.1)">P18</text>
<text x="131.4" y="154.1" transform="rotate(-90 131.4 154.1)">P19</text>
<text x="134" y="154.1" transform="rotate(-90 134 154.1)">P20</text>
<text x="136.7" y="154.1" transform="rotate(-90 136.7 154.1)">P21</text>
<text x="139.4" y="154.1" transform="rotate(-90 139.4 154.1)">P22</text>
<text x="142.1" y="154.1" transform="rotate(-90 142.1 154.1)">P23</text>
<text x="144.8" y="154.1" transform="rotate(-90 144.8 154.1)">P24</text>
</g>
<g font-size="1.9" fill="#757575">
<text x="137.8" y="35.4" transform="rotate(-90 137.8 35.4)">DWM1_RST/4.5B</text>
<text x="243.3" y="40.1">AP4_LED1_RED/4.11G</text>
<text x="209.2" y="42.8">MCL</text>
<text x="212.6" y="42.8">0606FRD1GR1T</text>
<text x="243.3" y="45.5">AP4_LED1_GREEN/4.11H</text>
<text x="209.2" y="58.9">MCL</text>
<text x="212.6" y="58.9">0606FYW1RD1T</text>
<text x="243.3" y="56.3">AP4_LED2_RED/4.11K</text>
<text x="124.3" y="65" transform="rotate(-90 124.3 65)">9DOF_INT/3.3M</text>
<text x="127" y="65" transform="rotate(-90 127 65)">9DOF_BL_IND/3.3K</text>
<text x="129.7" y="65" transform="rotate(-90 129.7 65)">9DOF_BOOT_LOAD_PIN/3.3K</text>
<text x="132.4" y="65" transform="rotate(-90 132.4 65)">9DOF_RESET/3.2J</text>
<text x="135.1" y="65" transform="rotate(-90 135.1 65)">QI_TS_CTRL/2.6D</text>
<text x="140.5" y="65" transform="rotate(-90 140.5 65)">FLASH_CS/3.2C</text>
<text x="143.2" y="65" transform="rotate(-90 143.2 65)">AP4_LED1_RED/4.11G</text>
<text x="145.8" y="65" transform="rotate(-90 145.8 65)">AP4_LED1_GREEN/4.11H</text>
<text x="243.3" y="61.6">AP4_LED2_YELLOW/4.11K</text>
<text x="31.6" y="91.2">DWM1_SPI_CS/4.5C</text>
<text x="68.8" y="93.9">CHG/2.5I</text>
<text x="57.3" y="101.9">FLASH_PDO-IO1/3.2D</text>
<text x="66.8" y="99.3">BATIN/2.7K</text>
<text x="68.7" y="96.6">PG/2.5I</text>
<text x="237.9" y="102">DWM1_IRQ/4.8B</text>
<text x="58.2" y="104.6">FLASH_PDI-IO0/3.2D</text>
<text x="61.3" y="107.3">FLASH_CLK/3.2C</text>
<text x="203" y="107.3">BUZZER_GATE/3.11E</text>
<text x="237.9" y="104.6">DWM1_WAKEUP/4.5C</text>
<text x="31.7" y="110">DWM2_SPI_CS/4.5H</text>
<text x="32.1" y="112.7">DWM3_SPI_CS/4.5L</text>
<text x="203" y="110">AP4_LED2_YELLOW/4.11K</text>
<text x="203" y="112.7">9DOF_SDA-COM0/3.2P</text>
<text x="58.5" y="118.1">DW_SPI_COPI/4.5C</text>
<text x="58.5" y="115.4">DW_SPI_CIPO/4.5D</text>
<text x="203" y="115.4">9DOF_SCL-COM1/3.2P</text>
<text x="59.6" y="120.8">DW_SPI_CLK/4.5C</text>
<text x="140.5" y="178.7" transform="rotate(-90 140.5 178.7)">AP4_LED2_RED/4.11K</text>
<text x="143.2" y="177.4" transform="rotate(-90 143.2 177.4)">FLASH_WP-IO2/3.2C</text>
<text x="145.8" y="179.6" transform="rotate(-90 145.8 179.6)">FLASH_HOLD-IO3/3.2D</text>
</g>
<g font-size="1.5" fill="#757575">
<text x="199.5" y="93.8">Unused; float</text>
<text x="199.5" y="119.8">Unused (no display)</text>
<text x="199.5" y="124.1">Unused (no 3v3 rail)</text>
<text x="199.5" y="125.7">Module disables with 0Ω R's</text>
<text x="199.5" y="121.4">Module disables with 0Ω R's</text>
</g>
<g font-size="1.2" fill="#757575">
<text x="209.7" y="13.4">datasheet</text>
<text x="209.7" y="14.7">If tgt: 20 mA</text>
<text x="209.7" y="16">Vf red: 1.5</text>
<text x="209.7" y="17.3">Vf grn: 1.7</text>
<text x="219.1" y="16">0.3V</text>
<text x="219.1" y="17.3">0.1V</text>
<text x="223.5" y="13.4">est's Rdrp =Ω</text>
<text x="223.5" y="14.7">~~dissp 10mW~~</text>
<text x="223.5" y="16">15Ω 6mW</text>
<text x="224.2" y="17.3">5Ω 2mW</text>
<text x="209.7" y="18.6">Vf blu: 1.7</text>
<text x="219.1" y="18.6">0.1V</text>
<text x="224.2" y="18.6">5Ω 2mW</text>
</g>
<g font-size="1.2" fill="#f57c10">
<text x="168.2" y="93">Safe to</text>
<text x="169.4" y="94.3">Float</text>
<text x="160.8" y="99.7">Recommend &gt;= 1.85</text>
<text x="162.7" y="98.4">EVB Supplies 1.9</text>
<text x="165.6" y="118.5">Feeds TPS7A0218PDQNR</text>
<text x="175.4" y="117.2">Min 2.3V</text>
</g>
</svg>
